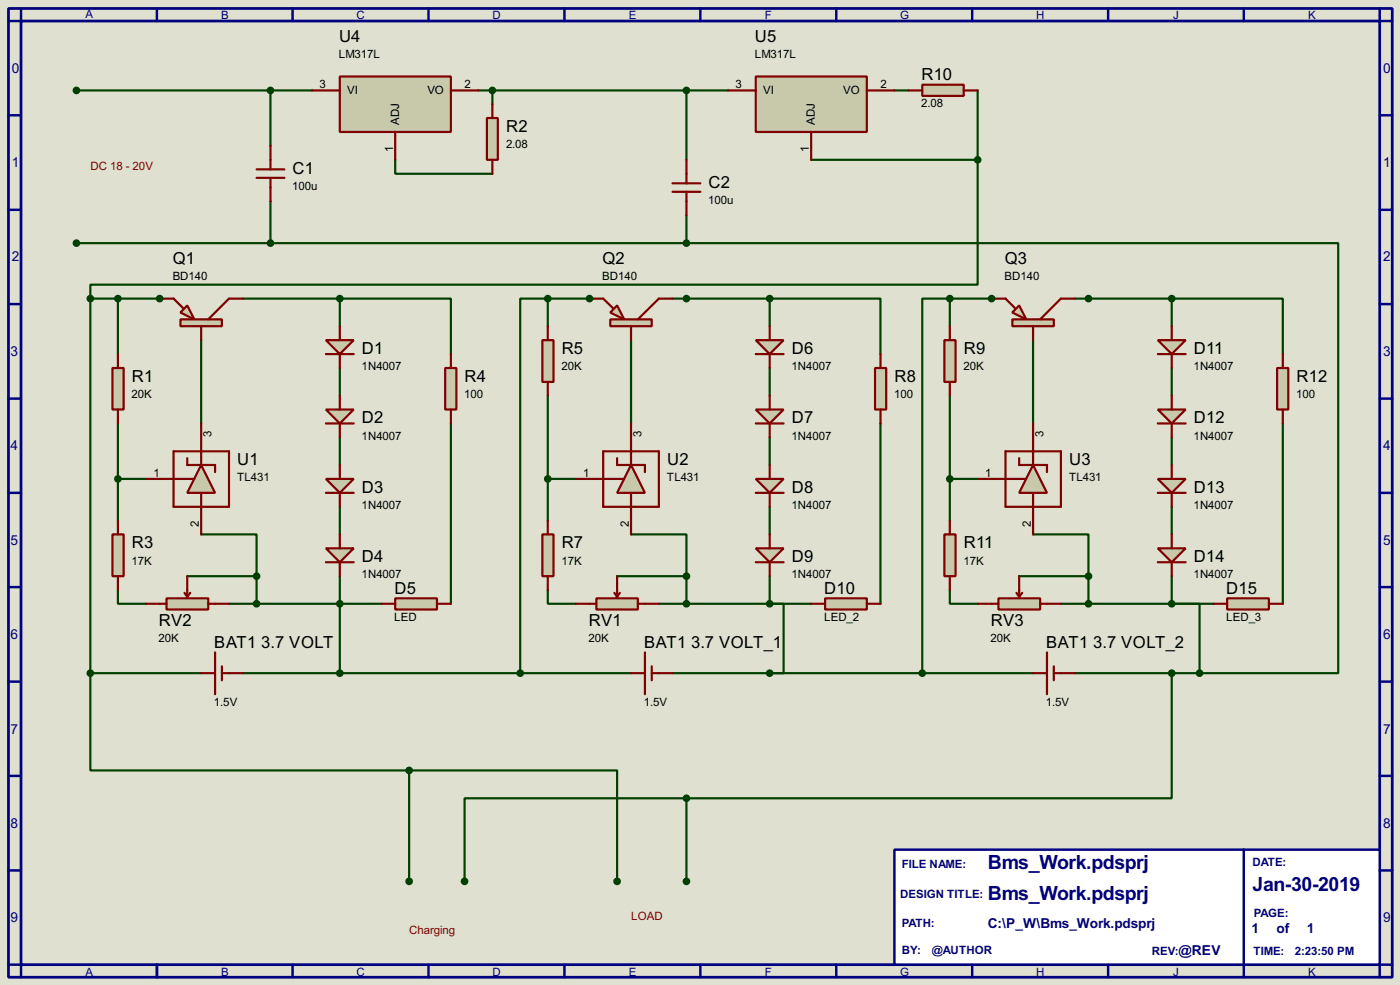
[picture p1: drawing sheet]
<svg xmlns="http://www.w3.org/2000/svg" width="256mm" height="180mm" viewBox="0 0 256 180" stroke-linecap="round" stroke-linejoin="round" font-family="sans-serif">
<path d="M0 0h256.5v180.3h-256.5z" fill="#e0e0d0"/>
<path d="M1.6 1.6h253.5v177.3h-253.5zM3.9 3.9h248.9v172.7h-248.9z" fill="none" stroke="#000080" stroke-width=".5"/>
<path d="M3.9 1.6v2.3h-2.3M28.8 1.6v2.3" fill="none" stroke="#000080" stroke-width=".45"/>
<path d="M163.9 155.5h88.9v21.1h-88.9z" fill="#fff" stroke="#000080" stroke-width=".45"/>
<g fill="none" stroke="#000080" stroke-width=".45">
<path d="M53.6 1.6v2.3M78.5 1.6v2.3M103.4 1.6v2.3M128.3 1.6v2.3M153.2 1.6v2.3M178.1 1.6v2.3M203 1.6v2.3M227.9 1.6v2.3M252.8 1.6v2.3h2.3M1.6 21.1h2.3M1.6 38.4h2.3M252.8 21.1h2.3"/>
<path d="M252.8 38.4h2.3M1.6 55.7h2.3M252.8 55.7h2.3M1.6 73h2.3M252.8 73h2.3M1.6 90.2h2.3M252.8 90.2h2.3M1.6 107.5h2.3M252.8 107.5h2.3M1.6 124.8h2.3M252.8 124.8h2.3M1.6 142h2.3"/>
<path d="M1.6 159.3h2.3M227.9 155.5v23.4M252.8 142h2.3M252.8 159.3h2.3M1.6 176.6h2.3v2.3M28.8 176.6v2.3M53.6 176.6v2.3M78.5 176.6v2.3M103.4 176.6v2.3M128.3 176.6v2.3M153.2 176.6v2.3M178.1 176.6v2.3"/>
<path d="M203 176.6v2.3M255.1 176.6h-2.3v2.3"/>
</g>
<path d="M44.5 54.7h17.8M62.3 54.7h20.3v10.1M62.3 54.7v5M21.6 77.5v17.8M62.3 67.4v5M82.6 77.5v33M21.6 87.7h5.1M62.3 80.1v5M62.3 92.8v5M47 110.5h22.9M62.3 105.5v5" fill="none" stroke="#004000" stroke-width=".4"/>
<circle cx="29.3" cy="54.7" r=".2" fill="#004000"/>
<g fill="none" stroke="#004000" stroke-width=".4">
<path d="M29.3 54.7h-7.7v10.1M123.2 54.7h17.8M141 54.7h20.3v10.1M141 54.7v5M100.4 72.4v22.9M115.6 62.3v15.2M141 67.4v5M161.3 77.5v33M36.9 97.8h10.1v7.7M100.4 87.7h5.1M141 80.1v5M141 92.8v5"/>
<path d="M21.6 108v2.5h5.1M34.3 105.5h12.7M47 105.5v5h-5M125.8 110.5h22.8M141 105.5v5"/>
</g>
<circle cx="108" cy="54.7" r=".2" fill="#004000"/>
<g fill="none" stroke="#004000" stroke-width=".4">
<path d="M108 54.7h-7.6v5M196.9 54.7h17.8M214.7 54.7h20.3v10.1M214.7 54.7v5M174 72.4v22.9M189.3 62.3v15.2M214.7 67.4v5M235 77.5v33M115.6 97.8h10.2v7.7M174 87.7h5.1M214.7 80.1v5M214.7 92.8v5"/>
<path d="M100.4 108v2.5h5.1M113.1 105.5h12.7M125.8 105.5v5h-5.1M199.4 110.5h22.9M214.7 105.5v5"/>
</g>
<circle cx="181.7" cy="54.7" r=".2" fill="#004000"/>
<g fill="none" stroke="#004000" stroke-width=".4">
<path d="M14 16.6h43.2M49.6 16.6v10.1M87.7 16.6h45.7M90.2 16.6v2.5M125.8 16.6v12.7M163.9 16.6h2.5M179.1 16.6v12.7M49.6 36.9v7.6M72.4 29.3v2.5h17.8M125.8 39.4v5.1M148.6 29.3h30.5M179.1 29.3v22.8h-162.5v2.6"/>
<path d="M14 44.5h111.8M16.6 54.7h5M16.6 54.7v68.5M100.4 54.7h-5.1v68.5M125.8 44.5h119.4v78.7h-25.4M174 54.7h-5v68.5M174 54.7v5M174 54.7h7.7M36.9 62.3v15.2M189.3 97.8h10.1v7.7M62.3 110.5v12.7M141 110.5h2.6v12.7h-2.6"/>
<path d="M174 108v2.5h5.1M186.7 105.5h12.7M199.4 105.5v5h-5M214.7 110.5h5.1v12.7M16.6 123.2v17.8h58.4M16.6 123.2h20.3M44.5 123.2h71.1M123.2 123.2h66.1M196.9 123.2h22.9M214.7 123.2v22.9h-88.9M75 141h38.1v20.3M75 141v20.3"/>
<path d="M125.8 146.1h-40.7v15.2M125.8 146.1v15.2"/>
</g>
<path d="M20.6 67.4h2.1v7.6h-2.1z" fill="#c8c8aa" stroke="#800000" stroke-width=".4"/>
<path d="M21.6 64.8v2.6M21.6 75v2.5" fill="none" stroke="#800000" stroke-width=".4"/>
<path d="M34.3 55.9l1.3 2.6-2.5-1.3z" fill="#c8c8aa" stroke="#800000" stroke-width=".4"/>
<path d="M33.1 58.5h7.6v1.2h-7.6z" fill="#c8c8aa" stroke="#800000" stroke-width=".4"/>
<path d="M29.3 54.7h2.5l1.8 1.7M36.9 59.7v2.6M44.5 54.7h-2.5l-3.8 3.8" fill="none" stroke="#800000" stroke-width=".4"/>
<path d="M36.9 85.1l2.5 5.1h-5.1z" fill="#c8c8aa" stroke="#800000" stroke-width=".4"/>
<path d="M36.9 77.5v7.6M26.7 87.7h8.9M31.8 82.6h10.2v10.2h-10.2zM34.3 83.9v1.2h5.1v1.3M36.9 90.2v7.6" fill="none" stroke="#800000" stroke-width=".4"/>
<path d="M20.6 97.8h2.1v7.7h-2.1z" fill="#c8c8aa" stroke="#800000" stroke-width=".4"/>
<path d="M21.6 95.3v2.5M21.6 105.5v2.5" fill="none" stroke="#800000" stroke-width=".4"/>
<g fill="#004000" stroke="#004000" stroke-width=".4">
<circle cx="21.6" cy="87.7" r=".5"/>
<circle cx="47" cy="110.5" r=".5"/>
</g>
<path d="M59.7 62.3h5.1l-2.5 2.5z" fill="#c8c8aa" stroke="#800000" stroke-width=".4"/>
<path d="M62.3 59.7v2.6M59.7 64.8h5.1M62.3 64.8v2.6" fill="none" stroke="#800000" stroke-width=".4"/>
<path d="M59.7 75h5.1l-2.5 2.5z" fill="#c8c8aa" stroke="#800000" stroke-width=".4"/>
<path d="M59.7 77.5h5.1M62.3 72.4v2.6M62.3 77.5v2.6" fill="none" stroke="#800000" stroke-width=".4"/>
<path d="M59.7 87.7h5.1l-2.5 2.5z" fill="#c8c8aa" stroke="#800000" stroke-width=".4"/>
<path d="M59.7 90.2h5.1M62.3 85.1v2.6M62.3 90.2v2.6" fill="none" stroke="#800000" stroke-width=".4"/>
<path d="M59.7 100.4h5.1l-2.5 2.5z" fill="#c8c8aa" stroke="#800000" stroke-width=".4"/>
<path d="M62.3 97.8v2.6M59.7 102.9h5.1M62.3 102.9v2.6" fill="none" stroke="#800000" stroke-width=".4"/>
<path d="M81.6 67.4h2v7.6h-2z" fill="#c8c8aa" stroke="#800000" stroke-width=".4"/>
<path d="M82.6 64.8v2.6M82.6 75v2.5" fill="none" stroke="#800000" stroke-width=".4"/>
<path d="M72.4 109.5h7.7v2.1h-7.7z" fill="#c8c8aa" stroke="#800000" stroke-width=".4"/>
<path d="M69.9 110.5h2.5M80.1 110.5h2.5" fill="none" stroke="#800000" stroke-width=".4"/>
<g fill="#004000" stroke="#004000" stroke-width=".4">
<circle cx="62.2" cy="54.7" r=".5"/>
<circle cx="62.2" cy="110.5" r=".5"/>
<circle cx="29.2" cy="54.7" r=".5"/>
</g>
<path d="M30.5 109.5h7.7v2.1h-7.7z" fill="#c8c8aa" stroke="#800000" stroke-width=".4"/>
<path d="M26.7 110.5h3.8M33.8 108.5l.5 .8M34.3 105.5v3.8M34.9 108.5l-.6 .8M38.2 110.5h3.8M39.4 119.4v7.7M36.9 123.2h2.5M40.7 122v2.5M40.7 123.2h3.8" fill="none" stroke="#800000" stroke-width=".4"/>
<g fill="#004000" stroke="#004000" stroke-width=".4">
<circle cx="47" cy="105.5" r=".5"/>
<circle cx="21.6" cy="54.7" r=".5"/>
</g>
<path d="M99.4 62.3h2v7.6h-2z" fill="#c8c8aa" stroke="#800000" stroke-width=".4"/>
<path d="M100.4 59.7v2.6M100.4 69.9v2.5" fill="none" stroke="#800000" stroke-width=".4"/>
<path d="M113.1 55.9l1.3 2.6-2.6-1.3z" fill="#c8c8aa" stroke="#800000" stroke-width=".4"/>
<path d="M111.8 58.5h7.6v1.2h-7.6z" fill="#c8c8aa" stroke="#800000" stroke-width=".4"/>
<path d="M108 54.7h2.5l1.8 1.7M115.6 59.7v2.6M123.2 54.7h-2.5l-3.8 3.8" fill="none" stroke="#800000" stroke-width=".4"/>
<path d="M115.6 85.1l2.6 5.1h-5.1z" fill="#c8c8aa" stroke="#800000" stroke-width=".4"/>
<path d="M115.6 77.5v7.6M105.5 87.7h8.9M110.5 82.6h10.2v10.2h-10.2zM113.1 83.9v1.2h5.1v1.3M115.6 90.2v7.6" fill="none" stroke="#800000" stroke-width=".4"/>
<path d="M99.4 97.8h2v7.7h-2z" fill="#c8c8aa" stroke="#800000" stroke-width=".4"/>
<path d="M100.4 95.3v2.5M100.4 105.5v2.5" fill="none" stroke="#800000" stroke-width=".4"/>
<g fill="#004000" stroke="#004000" stroke-width=".4">
<circle cx="100.3" cy="87.7" r=".5"/>
<circle cx="125.7" cy="110.5" r=".5"/>
</g>
<path d="M138.5 62.3h5.1l-2.6 2.5z" fill="#c8c8aa" stroke="#800000" stroke-width=".4"/>
<path d="M141 59.7v2.6M138.5 64.8h5.1M141 64.8v2.6" fill="none" stroke="#800000" stroke-width=".4"/>
<path d="M138.5 75h5.1l-2.6 2.5z" fill="#c8c8aa" stroke="#800000" stroke-width=".4"/>
<path d="M138.5 77.5h5.1M141 72.4v2.6M141 77.5v2.6" fill="none" stroke="#800000" stroke-width=".4"/>
<path d="M138.5 87.7h5.1l-2.6 2.5z" fill="#c8c8aa" stroke="#800000" stroke-width=".4"/>
<path d="M138.5 90.2h5.1M141 85.1v2.6M141 90.2v2.6" fill="none" stroke="#800000" stroke-width=".4"/>
<path d="M138.5 100.4h5.1l-2.6 2.5z" fill="#c8c8aa" stroke="#800000" stroke-width=".4"/>
<path d="M141 97.8v2.6M138.5 102.9h5.1M141 102.9v2.6" fill="none" stroke="#800000" stroke-width=".4"/>
<circle cx="125.7" cy="54.7" r=".5" fill="#004000" stroke="#004000" stroke-width=".4"/>
<path d="M160.3 67.4h2.1v7.6h-2.1z" fill="#c8c8aa" stroke="#800000" stroke-width=".4"/>
<path d="M161.3 64.8v2.6M161.3 75v2.5" fill="none" stroke="#800000" stroke-width=".4"/>
<path d="M151.2 109.5h7.6v2.1h-7.6z" fill="#c8c8aa" stroke="#800000" stroke-width=".4"/>
<path d="M148.6 110.5h2.6M158.8 110.5h2.5" fill="none" stroke="#800000" stroke-width=".4"/>
<g fill="#004000" stroke="#004000" stroke-width=".4">
<circle cx="141" cy="54.7" r=".5"/>
<circle cx="141" cy="110.5" r=".5"/>
<circle cx="108" cy="54.7" r=".5"/>
</g>
<path d="M109.3 109.5h7.6v2.1h-7.6z" fill="#c8c8aa" stroke="#800000" stroke-width=".4"/>
<path d="M105.5 110.5h3.8M112.6 108.5l.5 .8M113.1 105.5v3.8M113.6 108.5l-.5 .8M116.9 110.5h3.8M118.2 119.4v7.7M115.6 123.2h2.6M119.4 122v2.5M119.4 123.2h3.8" fill="none" stroke="#800000" stroke-width=".4"/>
<g fill="#004000" stroke="#004000" stroke-width=".4">
<circle cx="125.7" cy="105.5" r=".5"/>
<circle cx="100.3" cy="54.7" r=".5"/>
</g>
<path d="M173 62.3h2.1v7.6h-2.1z" fill="#c8c8aa" stroke="#800000" stroke-width=".4"/>
<path d="M174 59.7v2.6M174 69.9v2.5" fill="none" stroke="#800000" stroke-width=".4"/>
<path d="M186.7 55.9l1.3 2.6-2.5-1.3z" fill="#c8c8aa" stroke="#800000" stroke-width=".4"/>
<path d="M185.5 58.5h7.6v1.2h-7.6z" fill="#c8c8aa" stroke="#800000" stroke-width=".4"/>
<path d="M181.7 54.7h2.5l1.8 1.7M189.3 59.7v2.6M196.9 54.7h-2.5l-3.8 3.8" fill="none" stroke="#800000" stroke-width=".4"/>
<path d="M189.3 85.1l2.5 5.1h-5.1z" fill="#c8c8aa" stroke="#800000" stroke-width=".4"/>
<path d="M189.3 77.5v7.6M179.1 87.7h8.9M184.2 82.6h10.2v10.2h-10.2zM186.7 83.9v1.2h5.1v1.3M189.3 90.2v7.6" fill="none" stroke="#800000" stroke-width=".4"/>
<path d="M173 97.8h2.1v7.7h-2.1z" fill="#c8c8aa" stroke="#800000" stroke-width=".4"/>
<path d="M174 95.3v2.5M174 105.5v2.5" fill="none" stroke="#800000" stroke-width=".4"/>
<g fill="#004000" stroke="#004000" stroke-width=".4">
<circle cx="174" cy="87.7" r=".5"/>
<circle cx="199.4" cy="110.5" r=".5"/>
</g>
<path d="M212.1 62.3h5.1l-2.5 2.5z" fill="#c8c8aa" stroke="#800000" stroke-width=".4"/>
<path d="M214.7 59.7v2.6M212.1 64.8h5.1M214.7 64.8v2.6" fill="none" stroke="#800000" stroke-width=".4"/>
<path d="M212.1 75h5.1l-2.5 2.5z" fill="#c8c8aa" stroke="#800000" stroke-width=".4"/>
<path d="M212.1 77.5h5.1M214.7 72.4v2.6M214.7 77.5v2.6" fill="none" stroke="#800000" stroke-width=".4"/>
<path d="M212.1 87.7h5.1l-2.5 2.5z" fill="#c8c8aa" stroke="#800000" stroke-width=".4"/>
<path d="M212.1 90.2h5.1M214.7 85.1v2.6M214.7 90.2v2.6" fill="none" stroke="#800000" stroke-width=".4"/>
<path d="M212.1 100.4h5.1l-2.5 2.5z" fill="#c8c8aa" stroke="#800000" stroke-width=".4"/>
<path d="M214.7 97.8v2.6M212.1 102.9h5.1M214.7 102.9v2.6" fill="none" stroke="#800000" stroke-width=".4"/>
<circle cx="199.4" cy="54.7" r=".5" fill="#004000" stroke="#004000" stroke-width=".4"/>
<path d="M234 67.4h2v7.6h-2z" fill="#c8c8aa" stroke="#800000" stroke-width=".4"/>
<path d="M235 64.8v2.6M235 75v2.5" fill="none" stroke="#800000" stroke-width=".4"/>
<path d="M224.8 109.5h7.7v2.1h-7.7z" fill="#c8c8aa" stroke="#800000" stroke-width=".4"/>
<path d="M222.3 110.5h2.5M232.5 110.5h2.5" fill="none" stroke="#800000" stroke-width=".4"/>
<g fill="#004000" stroke="#004000" stroke-width=".4">
<circle cx="214.6" cy="54.7" r=".5"/>
<circle cx="214.6" cy="110.5" r=".5"/>
<circle cx="181.6" cy="54.7" r=".5"/>
</g>
<path d="M182.9 109.5h7.7v2.1h-7.7z" fill="#c8c8aa" stroke="#800000" stroke-width=".4"/>
<path d="M179.1 110.5h3.8M186.2 108.5l.5 .8M186.7 105.5v3.8M187.3 108.5l-.6 .8M190.6 110.5h3.8M191.8 119.4v7.7M189.3 123.2h2.5M193.1 122v2.5M193.1 123.2h3.8" fill="none" stroke="#800000" stroke-width=".4"/>
<g fill="#004000" stroke="#004000" stroke-width=".4">
<circle cx="199.4" cy="105.5" r=".5"/>
<circle cx="174" cy="54.7" r=".5"/>
<circle cx="62.2" cy="123.2" r=".5"/>
<circle cx="95.3" cy="123.2" r=".5"/>
<circle cx="141" cy="123.2" r=".5"/>
<circle cx="168.9" cy="123.2" r=".5"/>
<circle cx="16.5" cy="123.2" r=".5"/>
<circle cx="214.6" cy="123.2" r=".5"/>
<circle cx="113" cy="161.3" r=".5"/>
<circle cx="125.7" cy="161.3" r=".5"/>
<circle cx="16.5" cy="54.7" r=".5"/>
<circle cx="74.9" cy="141" r=".5"/>
<circle cx="74.9" cy="161.3" r=".5"/>
<circle cx="125.7" cy="146.1" r=".5"/>
<circle cx="85.1" cy="161.3" r=".5"/>
</g>
<path d="M62.3 14h20.3v10.2h-20.3z" fill="#c8c8aa" stroke="#800000" stroke-width=".4"/>
<path d="M57.2 16.6h5.1M82.6 16.6h5.1M72.4 24.2v5.1" fill="none" stroke="#800000" stroke-width=".4"/>
<path d="M89.2 21.6h2v7.7h-2z" fill="#c8c8aa" stroke="#800000" stroke-width=".4"/>
<path d="M90.2 19.1v2.5M47 31h5.1M47 32.6h5.1M49.6 26.7v4.3M49.6 32.6v4.3M90.2 29.3v2.5" fill="none" stroke="#800000" stroke-width=".4"/>
<g fill="#004000" stroke="#004000" stroke-width=".4">
<circle cx="49.5" cy="16.6" r=".5"/>
<circle cx="14" cy="16.6" r=".5"/>
<circle cx="49.5" cy="44.5" r=".5"/>
<circle cx="14" cy="44.5" r=".5"/>
</g>
<path d="M138.5 14h20.3v10.2h-20.3z" fill="#c8c8aa" stroke="#800000" stroke-width=".4"/>
<path d="M133.4 16.6h5.1M158.8 16.6h5.1M148.6 24.2v5.1" fill="none" stroke="#800000" stroke-width=".4"/>
<path d="M169 15.5h7.6v2.1h-7.6z" fill="#c8c8aa" stroke="#800000" stroke-width=".4"/>
<path d="M166.4 16.6h2.6M176.6 16.6h2.5M123.2 33.6h5.1M123.2 35.1h5.1M125.8 29.3v4.3M125.8 35.1v4.3" fill="none" stroke="#800000" stroke-width=".4"/>
<g fill="#004000" stroke="#004000" stroke-width=".4">
<circle cx="90.2" cy="16.6" r=".5"/>
<circle cx="125.7" cy="16.6" r=".5"/>
<circle cx="179.1" cy="29.3" r=".5"/>
<circle cx="125.7" cy="44.5" r=".5"/>
<circle cx="219.7" cy="123.2" r=".5"/>
</g>
<g font-size="4" fill="#000080">
<text x="181" y="159.1">Bms_Work.pdsprj</text>
<text x="181" y="164.8">Bms_Work.pdsprj</text>
<text x="229.5" y="163.1">Jan-30-2019</text>
</g>
<g font-size="3.4">
<text x="62.1" y="7.6">U4</text>
<text x="138.3" y="7.6">U5</text>
<text x="168.8" y="14.7">R10</text>
<text x="92.8" y="24.2">R2</text>
<text x="53.6" y="31.8">C1</text>
<text x="129.8" y="34.4">C2</text>
<text x="31.7" y="48.3">Q1</text>
<text x="110.4" y="48.3">Q2</text>
<text x="184.1" y="48.3">Q3</text>
<text x="66.3" y="64.8">D1</text>
<text x="102.9" y="64.8">R5</text>
<text x="145.1" y="64.8">D6</text>
<text x="176.6" y="64.8">R9</text>
<text x="218.7" y="64.8">D11</text>
<text x="24.2" y="69.9">R1</text>
<text x="85.1" y="69.9">R4</text>
<text x="163.9" y="69.9">R8</text>
<text x="237.5" y="69.9">R12</text>
<text x="66.3" y="77.5">D2</text>
<text x="145.1" y="77.5">D7</text>
<text x="218.7" y="77.5">D12</text>
<text x="43.5" y="85.2">U1</text>
<text x="122.2" y="85.2">U2</text>
<text x="195.9" y="85.2">U3</text>
<text x="66.3" y="90.2">D3</text>
<text x="145.1" y="90.2">D8</text>
<text x="218.7" y="90.2">D13</text>
<text x="24.2" y="100.4">R3</text>
<text x="102.9" y="100.4">R7</text>
<text x="176.6" y="100.4">R11</text>
<text x="66.3" y="102.9">D4</text>
<text x="145.1" y="102.9">D9</text>
<text x="218.7" y="102.9">D14</text>
<text x="72.3" y="108.7">D5</text>
<text x="151" y="108.7">D10</text>
<text x="224.7" y="108.7">D15</text>
<text x="29.1" y="114.5">RV2</text>
<text x="39.3" y="118.6">BAT1</text>
<text x="47.9" y="118.6">3.7 VOLT</text>
<text x="107.9" y="114.5">RV1</text>
<text x="118" y="118.6">BAT1</text>
<text x="126.6" y="118.6">3.7 VOLT_1</text>
<text x="181.5" y="114.5">RV3</text>
<text x="191.7" y="118.6">BAT1</text>
<text x="200.3" y="118.6">3.7 VOLT_2</text>
</g>
<g font-size="2.8" fill="#000080">
<text x="2.2" y="13.4">0</text>
<text x="253.4" y="13.4">0</text>
<text x="2.2" y="30.6">1</text>
<text x="253.4" y="30.6">1</text>
<text x="2.2" y="47.9">2</text>
<text x="253.4" y="47.9">2</text>
<text x="1.9" y="65.2">3</text>
<text x="253.4" y="65.2">3</text>
<text x="1.9" y="82.4">4</text>
<text x="253.4" y="82.4">4</text>
<text x="1.9" y="99.7">5</text>
<text x="253.4" y="99.7">5</text>
<text x="1.9" y="117">6</text>
<text x="253.4" y="117">6</text>
<text x="1.9" y="134.3">7</text>
<text x="253.4" y="134.3">7</text>
<text x="1.9" y="151.5">8</text>
<text x="253.4" y="151.5">8</text>
<text x="1.9" y="168.8">9</text>
<text x="180.9" y="169.8">C:\P_W\Bms_Work.pdsprj</text>
<text x="229.3" y="170.8">1</text>
<text x="233.9" y="170.8">of</text>
<text x="239.4" y="170.8">1</text>
<text x="253.4" y="168.8">9</text>
<text x="215.9" y="174.9">@REV</text>
</g>
<g font-size="2.4" fill="#000080">
<text x="15.6" y="3.2">A</text>
<text x="40.5" y="3.5">B</text>
<text x="65.3" y="3.5">C</text>
<text x="90.2" y="3.5">D</text>
<text x="115.2" y="3.5">E</text>
<text x="140.1" y="3.5">F</text>
<text x="164.9" y="3.5">G</text>
<text x="189.8" y="3.5">H</text>
<text x="214.9" y="3.5">J</text>
<text x="239.6" y="3.5">K</text>
<text x="165.2" y="158.9">FILE NAME:</text>
<text x="229.4" y="158.4">DATE:</text>
<text x="164.9" y="164.3">DESIGN TITLE:</text>
<text x="229.7" y="167.8">PAGE:</text>
<text x="165.2" y="169.7">PATH:</text>
<text x="15.6" y="178.6">A</text>
<text x="40.5" y="178.6">B</text>
<text x="65.3" y="178.6">C</text>
<text x="90.2" y="178.6">D</text>
<text x="115.2" y="178.6">E</text>
<text x="140.1" y="178.6">F</text>
<text x="164.9" y="178.6">G</text>
<text x="165.2" y="174.7">BY:</text>
<text x="170.7" y="174.7">@AUTHOR</text>
<text x="189.8" y="178.6">H</text>
<text x="211" y="174.7">REV:</text>
<text x="214.9" y="178.6">J</text>
<text x="229.6" y="174.7">TIME:</text>
<text x="237.2" y="174.7">2:23:50 PM</text>
<text x="239.6" y="178.6">K</text>
</g>
<g font-size="2.4">
<text x="62.1" y="10.6">LM317L</text>
<text x="138.3" y="10.6">LM317L</text>
<text x="58.6" y="16.2">3</text>
<text x="63.6" y="17.3">VI</text>
<text x="78.3" y="17.3">VO</text>
<text x="85.1" y="16.2">2</text>
<text x="134.8" y="16.2">3</text>
<text x="139.8" y="17.3">VI</text>
<text x="154.5" y="17.3">VO</text>
<text x="161.3" y="16.2">2</text>
<text x="73.1" y="22.9" transform="rotate(-90 73.1 22.9)">ADJ</text>
<text x="149.3" y="22.9" transform="rotate(-90 149.3 22.9)">ADJ</text>
<text x="168.8" y="19.7">2.08</text>
<text x="72" y="27.9" transform="rotate(-90 72 27.9)">1</text>
<text x="92.7" y="27.2">2.08</text>
<text x="148.2" y="27.9" transform="rotate(-90 148.2 27.9)">1</text>
<text x="53.6" y="34.7">100u</text>
<text x="129.8" y="37.3">100u</text>
<text x="31.6" y="51.3">BD140</text>
<text x="110.3" y="51.3">BD140</text>
<text x="184" y="51.3">BD140</text>
<text x="66.3" y="67.7">1N4007</text>
<text x="102.9" y="67.7">20K</text>
<text x="145" y="67.7">1N4007</text>
<text x="176.5" y="67.7">20K</text>
<text x="218.7" y="67.7">1N4007</text>
<text x="24.1" y="72.9">20K</text>
<text x="85.1" y="72.9">100</text>
<text x="163.8" y="72.9">100</text>
<text x="237.5" y="72.9">100</text>
<text x="38.8" y="80.1" transform="rotate(-90 38.8 80.1)">3</text>
<text x="66.3" y="80.4">1N4007</text>
<text x="117.5" y="80" transform="rotate(-90 117.5 80)">3</text>
<text x="145" y="80.4">1N4007</text>
<text x="191.2" y="80.1" transform="rotate(-90 191.2 80.1)">3</text>
<text x="218.7" y="80.4">1N4007</text>
<text x="28.1" y="87.3">1</text>
<text x="43.4" y="88.1">TL431</text>
<text x="106.9" y="87.3">1</text>
<text x="122.2" y="88.1">TL431</text>
<text x="180.5" y="87.3">1</text>
<text x="195.8" y="88.1">TL431</text>
<text x="66.3" y="93.2">1N4007</text>
<text x="145" y="93.2">1N4007</text>
<text x="218.7" y="93.2">1N4007</text>
<text x="36.4" y="96.5" transform="rotate(-90 36.4 96.5)">2</text>
<text x="115.2" y="96.4" transform="rotate(-90 115.2 96.4)">2</text>
<text x="188.9" y="96.4" transform="rotate(-90 188.9 96.4)">2</text>
<text x="24.1" y="103.4">17K</text>
<text x="66.3" y="105.9">1N4007</text>
<text x="102.9" y="103.4">17K</text>
<text x="145" y="105.9">1N4007</text>
<text x="176.5" y="103.4">17K</text>
<text x="218.7" y="105.9">1N4007</text>
<text x="72.2" y="113.7">LED</text>
<text x="151" y="113.7">LED_2</text>
<text x="224.6" y="113.7">LED_3</text>
<text x="29.1" y="117.5">20K</text>
<text x="107.8" y="117.5">20K</text>
<text x="181.5" y="117.5">20K</text>
<text x="39.2" y="129.2">1.5V</text>
<text x="118" y="129.2">1.5V</text>
<text x="191.6" y="129.2">1.5V</text>
</g>
<g font-size="2.4" fill="#800000">
<text x="16.6" y="31.2">DC 18 - 20V</text>
<text x="75" y="170.9">Charging</text>
<text x="115.6" y="168.3">LOAD</text>
</g>
</svg>
